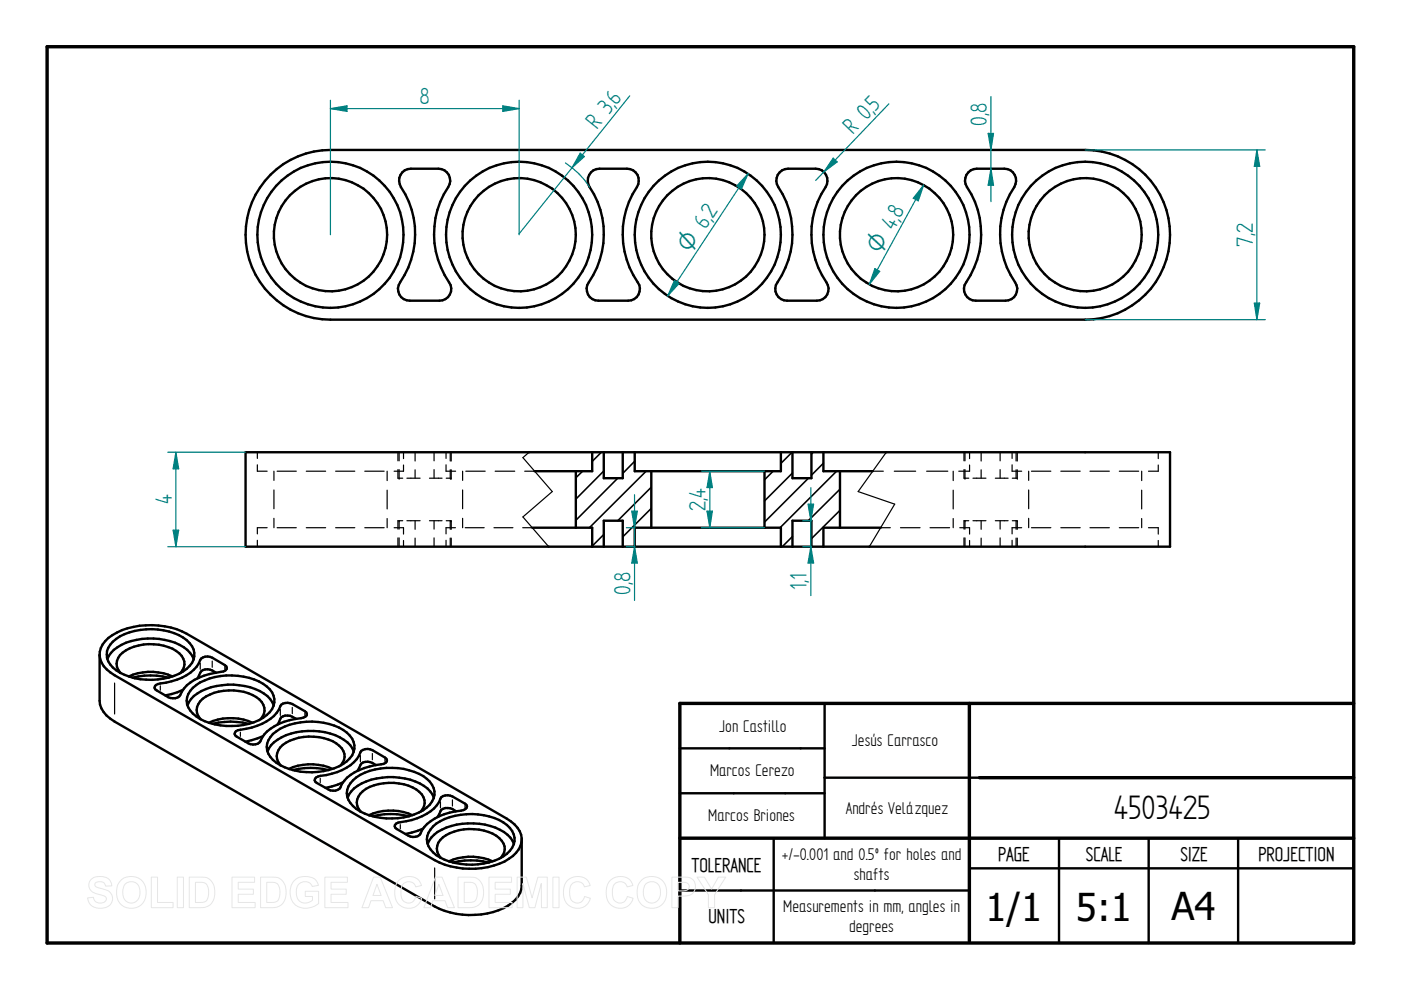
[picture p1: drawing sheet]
<svg xmlns="http://www.w3.org/2000/svg" width="297mm" height="210mm" viewBox="0 0 297 210" stroke-linecap="round" stroke-linejoin="round" font-family="sans-serif">
<path d="M10 9.9h277v190h-277zM205.5 149.1v50.5M287 149.1h-142.9v50.8M144.1 177.7h142.9M207.6 164.9h79.4" fill="none" stroke="#000" stroke-width=".72"/>
<g fill="none" stroke="#000" stroke-width=".51">
<path d="M57.4 37a17.9 17.9 0 0 1 12.7-5.2h160a18 18 0 0 1 18 18 18 18 0 0 1-18 18h-160a18 18 0 0 1-16.7-11.1 18 18 0 0 1 4-19.7zM85.3 36.5l.5-.4 1.3-.3h5.9a2.5 2.5 0 0 1 2 3.9 18.2 18.2 0 0 0 .5 20.8 2.5 2.5 0 0 1-2.3 3.3h-6.3a2.47 2.47 0 0 1-2.1-3.9 18 18 0 0 0 .2-20.2 2.63 2.63 0 0 1 .3-3.2zM125.3 36.5l.5-.4 1.3-.3h5.8a2.5 2.5 0 0 1 2.1 3.9 18.2 18.2 0 0 0 .5 20.8 2.5 2.5 0 0 1-2.3 3.3h-6.3a2.47 2.47 0 0 1-2.1-3.9 18 18 0 0 0 .2-20.2 2.63 2.63 0 0 1 .3-3.2zM165.3 36.5l.5-.4 1.3-.3h5.8a2.53 2.53 0 0 1 2.1 3.9 18.3 18.3 0 0 0 .5 20.8 2.45 2.45 0 0 1-2.3 3.3h-6.3a2.47 2.47 0 0 1-2.1-3.9 18 18 0 0 0 .2-20.2 2.47 2.47 0 0 1 .3-3.2zM205.3 36.5l.5-.4 1.3-.3h5.8a2.53 2.53 0 0 1 2.2 3.9 18.3 18.3 0 0 0 .4 20.8 2.45 2.45 0 0 1-2.3 3.3h-6.3a2.47 2.47 0 0 1-2.1-3.9 18 18 0 0 0 .2-20.2 2.47 2.47 0 0 1 .3-3.2zM52.1 95.9h196v20h-196zM122.1 99.9v12M125.6 95.9v4h-12.3M128 95.9v5.5h4v-5.5M134.6 95.9v4h31v-4M138.1 99.9v12M162.1 99.9v12"/>
<path d="M168 95.9v5.5h4v-5.5M174.6 95.9v4h10.4M178.1 99.9v12M112.9 111.9h12.7v4M128 115.9v-5.5h4v5.5M134.6 115.9v-4h31v4M168 115.9v-5.5h4v5.5M186.7 111.9h-12.1v4M144.1 158.7h30.7M174.8 149.1v28.6M144.1 168.2h30.7M164 177.7v22.2"/>
<path d="M207.6 164.9h-32.8M224.5 177.7v22.2M243.5 177.7v22.2M262.5 177.7v22.2M144.1 188.8h61.4M205.5 184.1h81.5"/>
<circle cx="70.1" cy="49.8" r="15.5"/>
<circle cx="70.1" cy="49.8" r="12"/>
<circle cx="110.1" cy="49.8" r="15.5"/>
<circle cx="110.1" cy="49.8" r="12"/>
<circle cx="150.1" cy="49.8" r="15.5"/>
<circle cx="150.1" cy="49.8" r="12"/>
<circle cx="190.1" cy="49.8" r="15.5"/>
<circle cx="190.1" cy="49.8" r="12"/>
<circle cx="230.1" cy="49.8" r="12"/>
<circle cx="230.1" cy="49.8" r="15.5"/>
</g>
<g fill="none" stroke="#000" stroke-width=".34">
<path d="M123.5 99.9l-1.4 1.4M127.5 95.9l-1.9 1.9M128 99.9l-5.9 5.9M134.6 97.8l-2.6 2.6M137 99.9l-12 12M163.9 99.9l-1.8 1.8M167.9 95.9l-2.3 2.4M172.4 95.9l-.4 .4M174.6 98.2l-2.6 2.6M177.4 99.9l-12 12M128 113.3l-2.4 2.5M131 101.4l-8.9 8.9"/>
<path d="M134.6 115.8l-.2 .1M138.1 107.8l-6.1 6M138.1 103.3l-7.1 7.1M168 100.3l-5.9 5.9M168 113.7l-2.1 2.2M171.4 101.4l-9.3 9.3M178.1 103.7l-6.7 6.7M178.1 108.2l-6.1 6"/>
</g>
<g fill="none" stroke="#000" stroke-width=".25">
<path d="M54.6 98.6v1.3h2M54.6 95.9v1.3M58.1 99.9v2M58.8 99.9h4M64.9 99.9h4.1M71.2 99.9h4M77.3 99.9h4.1M82.1 99.9v2M84.4 99.6l.1 1.8M84.4 95.9v1.8M84.6 95.9v1.8M84.6 99.6v1.8"/>
<path d="M85.6 98.6v1.3h-2M85.6 95.9v1.3M88 95.9v1.8M88 99.6v1.8M92 95.9v1.8M92 99.6v1.8M94.6 98.6v1.3h2M94.6 95.9v1.3M95.5 99.6v1.8h-.9M95.5 95.9v1.8M95.7 95.9v1.8M95.7 99.6v1.8"/>
<path d="M98.1 99.9v2M98.8 99.9h4.1M105 99.9h4.1M111.2 99.9h2.1M112.2 95.9l-1.3 1.1 6.2 7.2-6.2 5.4 5.4 6.3M185 99.9h2.3M187.9 95.9l-6 8.3 7.8 2.7-5.4 9M189.6 99.9h4.5M196.5 99.9h4.5M202.1 99.9v2M204.4 99.6l.1 1.8M204.4 95.9v1.8"/>
<path d="M204.6 95.9v1.8M204.6 99.6v1.8M205.6 98.6v1.3h-2.3M205.6 95.9v1.3M208 95.9v1.8M208 99.6v1.8M212 95.9v1.8M212 99.6v1.8M214.6 98.6v1.3h2M214.6 95.9v1.3M215.4 95.9v1.8M215.4 99.6v1.8"/>
<path d="M215.7 95.9v1.8M215.7 99.6v1.8M218.1 99.9v2M218.7 99.9h4.1M224.9 99.9h4.1M231.1 99.9h4.1M237.3 99.9h4.1M242.1 99.9v2M245.6 98.6v1.3h-2.1M245.6 95.9v1.3M54.6 114.6v1.3M56.6 111.9h-2v1.3"/>
<path d="M58.1 103.9v4M58.1 109.9v2M58.8 111.9h4M64.9 111.9h4.1M71.2 111.9h4M77.3 111.9h4.1M82.1 103.9v4M82.1 109.9v2M83.6 111.9h2v1.3M84.4 114v1.9M84.5 110.4l-.1 1.8M84.6 101.4h.1"/>
<path d="M84.6 110.4h.8M84.6 101.4h.8M84.6 110.4h.1M84.6 110.4v1.8M84.6 114v1.9M85.6 114.6v1.3M86.3 110.4h2.8M86.3 101.4h2.8M88 110.4v1.8M88 114.1v1.8M91.1 110.4h2.6M92 110.4v1.8"/>
<path d="M92 114v1.9M93.7 101.4h-2.6M94.6 114.6v1.3M94.6 110.4h.9v1.8M95.5 114.1v1.8M95.5 101.4h.1M95.5 110.4h.1M95.7 101.4h.1M95.7 110.4h.1M95.7 110.4v1.8M95.7 114.1v1.8M96.6 111.9h-2v1.3"/>
<path d="M98.1 103.9v4M98.1 109.9v2M98.6 111.9h4.1M104.7 111.9h4.1M110.8 111.9h2.1M186.7 111.9h2.1M190.9 111.9h4.2M197.2 111.9h4.1M202.1 103.9v4M202.1 109.9v2M203.5 111.9h2.1v1.3M204.4 114v1.9"/>
<path d="M204.5 110.4l-.1 1.8M204.6 110.4v1.8M204.6 114v1.9M204.6 110.4h.1M204.6 110.4h.8M204.6 101.4h.1M204.6 101.4h.8M205.6 114.6v1.3M206.3 110.4h2.7M206.3 101.4h2.7M208 110.4v1.8M208 114.1v1.8"/>
<path d="M211 110.4h2.7M211 101.4h2.7M212 110.4v1.8M212 114v1.9M214.6 114.6v1.3M214.6 110.4h.9M214.6 101.4h.9M215.4 110.4v1.8M215.4 114.1v1.8M215.7 110.4v1.8M215.7 114.1v1.8M215.7 110.4h.1"/>
<path d="M215.7 101.4h.1M216.6 111.9h-2v1.3M218.1 103.9v4M218.1 109.9v2M218.7 111.9h4.1M224.9 111.9h4.1M231.1 111.9h4.1M237.3 111.9h4.1M242.1 103.9v4M242.1 109.9v2M243.5 111.9h2.1v1.3M245.6 114.6v1.3"/>
</g>
<path d="M230.1 31.8h38.2M266.5 31.8l.6 3.5h-1.2zM230.1 67.8h38.2" fill="none" stroke="#008080" stroke-width=".25"/>
<path d="M266.5 31.8l.6 3.5h-1.2z" fill="#008080"/>
<path d="M265.9 64.3h1.2l-.6 3.5z" fill="none" stroke="#008080" stroke-width=".25"/>
<path d="M265.9 64.3h1.2l-.6 3.5z" fill="#008080"/>
<path d="M195.8 39.2l-11.5 21.1M266.5 31.8v36M185.5 56.9l1 .6-2.2 2.8z" fill="none" stroke="#008080" stroke-width=".25"/>
<path d="M185.5 56.9l1 .6-2.2 2.8z" fill="#008080"/>
<path d="M195.8 39.2l-1.1 3.4-1.1-.6z" fill="none" stroke="#008080" stroke-width=".25"/>
<path d="M195.8 39.2l-1.1 3.4-1.1-.6z" fill="#008080"/>
<path d="M158.6 36.8l-17 25.9M143 59.5l1 .6-2.4 2.6z" fill="none" stroke="#008080" stroke-width=".25"/>
<path d="M143 59.5l1 .6-2.4 2.6z" fill="#008080"/>
<path d="M158.6 36.8l-1.4 3.3-1-.7z" fill="none" stroke="#008080" stroke-width=".25"/>
<path d="M158.6 36.8l-1.4 3.3-1-.7z" fill="#008080"/>
<path d="M70.1 23l3.5-.6v1.2zM70.1 21.3v28.5M110.1 21.3v28.5" fill="none" stroke="#008080" stroke-width=".25"/>
<path d="M70.1 23l3.5-.6v1.2z" fill="#008080"/>
<path d="M106.6 22.4l3.5 .6-3.5 .6z" fill="none" stroke="#008080" stroke-width=".25"/>
<path d="M106.6 22.4l3.5 .6-3.5 .6z" fill="#008080"/>
<path d="M70.1 23h40M119.9 34.5a17.1 17.1 0 0 1 5.1 5.2M123 32.5l.9 .7-2.6 2.4zM133.5 20.3l-23.5 29.3" fill="none" stroke="#008080" stroke-width=".25"/>
<path d="M123 32.5l.9 .7-2.6 2.4z" fill="#008080"/>
<path d="M176.7 33.5l.8 .8-2.8 2.1zM188.5 22l-15.6 16.3" fill="none" stroke="#008080" stroke-width=".25"/>
<path d="M176.7 33.5l.8 .8-2.8 2.1z" fill="#008080"/>
<path d="M210.1 35.8l.5 3.5h-1.1z" fill="none" stroke="#008080" stroke-width=".25"/>
<path d="M210.1 35.8l.5 3.5h-1.1z" fill="#008080"/>
<path d="M209.5 28.3h1.1l-.5 3.5z" fill="none" stroke="#008080" stroke-width=".25"/>
<path d="M209.5 28.3h1.1l-.5 3.5z" fill="#008080"/>
<path d="M210.1 20.5v22.3M35.6 95.9h16.5M37.3 95.9l.6 3.5h-1.2zM35.6 115.9h16.5" fill="none" stroke="#008080" stroke-width=".25"/>
<path d="M37.3 95.9l.6 3.5h-1.2z" fill="#008080"/>
<path d="M36.7 112.4h1.2l-.6 3.5z" fill="none" stroke="#008080" stroke-width=".25"/>
<path d="M36.7 112.4h1.2l-.6 3.5z" fill="#008080"/>
<path d="M37.3 95.9v20M148.7 99.9h13.4M150.5 99.9l.5 3.5h-1.1zM148.7 111.9h13.4" fill="none" stroke="#008080" stroke-width=".25"/>
<path d="M150.5 99.9l.5 3.5h-1.1z" fill="#008080"/>
<path d="M149.9 108.4h1.1l-.5 3.5z" fill="none" stroke="#008080" stroke-width=".25"/>
<path d="M149.9 108.4h1.1l-.5 3.5z" fill="#008080"/>
<path d="M150.5 99.9v12M170.2 115.9h1.8M170.2 110.4h1.8M171.9 115.9l.6 3.5h-1.2z" fill="none" stroke="#008080" stroke-width=".25"/>
<path d="M171.9 115.9l.6 3.5h-1.2z" fill="#008080"/>
<path d="M171.3 106.9h1.2l-.6 3.5z" fill="none" stroke="#008080" stroke-width=".25"/>
<path d="M171.3 106.9h1.2l-.6 3.5z" fill="#008080"/>
<path d="M132.8 115.9h1.8M132.8 111.9h1.8M134.5 115.9l.6 3.5h-1.2zM171.9 103.4v22.9" fill="none" stroke="#008080" stroke-width=".25"/>
<path d="M134.5 115.9l.6 3.5h-1.2z" fill="#008080"/>
<path d="M133.9 108.4h1.2l-.6 3.5z" fill="none" stroke="#008080" stroke-width=".25"/>
<path d="M133.9 108.4h1.2l-.6 3.5z" fill="#008080"/>
<path d="M134.5 104.9v22.4" fill="none" stroke="#008080" stroke-width=".25"/>
<g fill="none" stroke="#000" stroke-width=".51">
<path d="M21.1 138.8v9.8a5.6 5.6 0 0 0 3.2 4.4l67.9 39.2a16.8 16.8 0 0 0 15.6-.2 5.4 5.4 0 0 0 2.8-4.3v-9.7M23 135.3a16.2 16.2 0 0 1 15.6-1.4l68.8 39.7a5.3 5.3 0 0 1 3.2 5 7.4 7.4 0 0 1-5.9 4.9 16.8 16.8 0 0 1-12.5-1.1l-67.9-39.2a5.2 5.2 0 0 1-3.1-5 5 5 0 0 1 1.8-2.9zM23.9 136.1a12.4 12.4 0 0 1 9.6-2.6 9.4 9.4 0 0 1 7.2 3.5 3.6 3.6 0 0 1-1.1 4.8 13.9 13.9 0 0 1-15 .3 3.7 3.7 0 0 1-.7-6zM41.1 139.7a7.5 7.5 0 0 0-6.2-4 13.6 13.6 0 0 0-10.8 2.1l-1 1.3-.3 .6M25.6 142.7a2.96 2.96 0 0 1 1.1-4.8 10.9 10.9 0 0 1 10.6 .1 2.89 2.89 0 0 1 1 4.7M27.3 143.4a11.4 11.4 0 0 1 9.3 0M33.1 145.2l.4-.2a13.4 13.4 0 0 0 7.6-3l1.1-1.4a1.84 1.84 0 0 1 2.8-1.2l2.7 1.6 .4 .6a1.06 1.06 0 0 1-1.2 .9 12 12 0 0 0-7.9 3.5l-.4 .6a1.89 1.89 0 0 1-2.9 1.2l-2.8-1.7-.1-.3zM35.7 143.7a15.8 15.8 0 0 0-7.6 0M38.8 146.3l-1.2 .5-2.6 .6M40.9 145.8a12.2 12.2 0 0 1 9.6-2.5 9.6 9.6 0 0 1 7.2 3.5 3.6 3.6 0 0 1-1.1 4.8 12.7 12.7 0 0 1-9.9 2.2 8.6 8.6 0 0 1-6.8-3.8 3.5 3.5 0 0 1 1-4.2zM42.5 152.5a2.96 2.96 0 0 1 1.2-4.8 10.8 10.8 0 0 1 11.3 .6 2.77 2.77 0 0 1 .2 4.2M44.3 153.2a11.4 11.4 0 0 1 9.2 0"/>
<path d="M45.8 142.6a2.48 2.48 0 0 0-3.1-.3l-.8 1.5M50 155l.5-.2a13.7 13.7 0 0 0 7.6-3 6.1 6.1 0 0 0 1.5-2.4 2.23 2.23 0 0 1 2.4-.1l2.6 1.5 .5 .6a1.14 1.14 0 0 1-1.3 .9 11.7 11.7 0 0 0-7.8 3.4l-.5 .8a1.86 1.86 0 0 1-2.8 1.1l-2.8-1.7-.2-.3zM52.7 153.5a15.8 15.8 0 0 0-7.6 0M55.7 156.1l-3.7 1.2M57.9 155.6a13.4 13.4 0 0 1 11.9-2.1 7.3 7.3 0 0 1 5.2 3.8 3.9 3.9 0 0 1-2.2 4.7 14.1 14.1 0 0 1-14.2-.3 3.7 3.7 0 0 1-.7-6.1zM58 149.6a7.6 7.6 0 0 0-6.1-4.1 13.6 13.6 0 0 0-10.8 2.1l-1.1 1.3-.3 .7M62.8 152.4a2.71 2.71 0 0 0-3.2-.3l-.8 1.5M75 159.3a6.3 6.3 0 0 0-3.9-3.4 14.6 14.6 0 0 0-12.3 .9 4.7 4.7 0 0 0-2.1 2.5M59.5 162.3a2.98 2.98 0 0 1 1.1-4.8 11 11 0 0 1 10.7 .1 2.97 2.97 0 0 1 1.3 4.1l-.4 .6M61.3 163a11.3 11.3 0 0 1 9.2 0M67 164.8l.4-.2a13.4 13.4 0 0 0 7.7-3 6.1 6.1 0 0 0 1.5-2.4 2.23 2.23 0 0 1 2.3-.2l2.7 1.6 .4 .6a1.06 1.06 0 0 1-1.2 .9 12 12 0 0 0-7.8 3.5l-.5 .6a1.83 1.83 0 0 1-2.9 1.2l-2.8-1.7-.1-.3zM69.7 163.3a15.8 15.8 0 0 0-7.6 0"/>
<path d="M72.7 165.9l-1.1 .5-2.6 .6M74.8 165.4a12.2 12.2 0 0 1 9.6-2.5 11.3 11.3 0 0 1 6.7 2.8 3.6 3.6 0 0 1-.6 5.5 14 14 0 0 1-15 .3 3.8 3.8 0 0 1-1.6-4.7zM76.5 172.1a2.77 2.77 0 0 1 .4-4.3 10.6 10.6 0 0 1 12 .1 2.73 2.73 0 0 1 .3 4.2M78.2 172.8a11.4 11.4 0 0 1 9.3 0M79.7 162.2a2.25 2.25 0 0 0-3.3 0l-.6 1.2M84 174.6l.4-.2a13.7 13.7 0 0 0 7.6-3 6.1 6.1 0 0 0 1.6-2.4 2.23 2.23 0 0 1 2.3-.1l2.7 1.5 .4 .5a1.21 1.21 0 0 1-1.2 1 11.7 11.7 0 0 0-7.8 3.4l-.6 .8a1.83 1.83 0 0 1-2.8 1.1l-2.8-1.7-.1-.6zM86.7 173.1a15.8 15.8 0 0 0-7.7 0M89.7 175.7l-1.1 .4-2.6 .7M91.8 175.2a13.4 13.4 0 0 1 11.9-2.1 7.3 7.3 0 0 1 5.2 3.8 3.9 3.9 0 0 1-2.2 4.7 14.2 14.2 0 0 1-14.2-.3 3.8 3.8 0 0 1-1.7-4.7zM92 169.2a7.6 7.6 0 0 0-6.2-4.1 13.6 13.6 0 0 0-10.7 2.1l-1.1 1.2-.3 .8M96.7 172a2.64 2.64 0 0 0-3.1-.3l-.9 1.5M109 178.9a6.3 6.3 0 0 0-4-3.4 14.9 14.9 0 0 0-12.3 .9 5.2 5.2 0 0 0-2 2.5"/>
<path d="M93.5 181.9a2.98 2.98 0 0 1 1.1-4.8 11 11 0 0 1 10.6 .1 2.97 2.97 0 0 1 1.4 4.1l-.4 .6M96 182.9a15.8 15.8 0 0 1 7.6 0M104.4 182.6a11.4 11.4 0 0 0-9.2 0"/>
</g>
<g fill="none" stroke="#000" stroke-width=".25">
<path d="M24.3 144.8v6.6M34 145.4v.9M42.5 140.6v1.3M45 140.2v1.3M47.7 141.3v.6M51 155.2v.9M59.4 150.4v1.3M62 150v1.3M64.6 151.1v.6M78.9 159.8v1.3M67.9 165v.9M76.4 160.2v1.3"/>
<path d="M81.6 160.9v.6M84.9 174.8v.9M93.4 170v1.3M95.9 169.6v1.3M98.6 170.7v.6M92.2 184v6.6"/>
</g>
<g fill="none" stroke="#e6e6e6" stroke-width=".21">
<path d="M19.3 186.5a3.1 3.1 0 0 1 4 .2l.4 1.1-1.3 .1a1.28 1.28 0 0 0-1-1 1.28 1.28 0 0 0-1.3 .5v.4a5.6 5.6 0 0 0 2.5 .9 1.98 1.98 0 0 1 1.2 2.4 1.98 1.98 0 0 1-2.2 1.5 2.48 2.48 0 0 1-3-2.2l1.2-.2a1.44 1.44 0 0 0 1.3 1.3 1.44 1.44 0 0 0 1.5-.9 1.18 1.18 0 0 0-1.4-.9 2.36 2.36 0 0 1-2.4-2l.1-.7zM25.8 186.5a3.3 3.3 0 0 1 3.9-.1 3.3 3.3 0 0 1 1.2 3.8 3.2 3.2 0 0 1-3.8 2.3 3.2 3.2 0 0 1-2.4-3.8 3 3 0 0 1 1.1-2.2zM26.5 187.5a1.87 1.87 0 0 1 2.2-.4 1.87 1.87 0 0 1 1 2.1 1.87 1.87 0 0 1-1.8 2.3 1.87 1.87 0 0 1-1.9-2.3l.1-.8zM32.1 186h1.3v5.3h3.3v1.1h-4.6zM37.6 186h1.3v6.4h-1.3zM40.1 186h2.4a2.79 2.79 0 0 1 3 3.3 2.79 2.79 0 0 1-2.9 3.1h-2.5zM41.4 187.1a2.64 2.64 0 0 1 2.5 .5 3.3 3.3 0 0 1-.3 3.5l-.8 .2h-1.4zM49.2 186h4.8v1.1h-3.5v1.4h3.2v1.1h-3.2v1.7h3.6v1.1h-4.9zM55.2 186h2.4a2.79 2.79 0 0 1 3.1 3.3 2.79 2.79 0 0 1-3 3.1h-2.5zM56.6 187.1a2.64 2.64 0 0 1 2.4 .5 3.3 3.3 0 0 1-.3 3.5l-.8 .2h-1.3zM62.3 186.8a3.6 3.6 0 0 1 4.6-.2l.6 1.1-1.3 .3a1.8 1.8 0 0 0-2.2-1 1.8 1.8 0 0 0-1.2 2.1 2.01 2.01 0 0 0 1.1 2.2 2.01 2.01 0 0 0 2.3-.4v-.8h-1.5v-1.1h2.9v2.6a3.8 3.8 0 0 1-5.5-.3 4 4 0 0 1 .2-4.5zM68.9 186h4.8v1.1h-3.5v1.4h3.2v1.1h-3.2v1.7h3.6v1.1h-4.9z"/>
<path d="M79.2 186h1.4l2.6 6.4h-1.4l-.6-1.4h-2.5l-.6 1.4h-1.4zM79.9 187.5l.9 2.4h-1.7zM84.5 186.7a2.87 2.87 0 0 1 4.9 1l-1.3 .3a1.6 1.6 0 0 0-1.8-1 1.6 1.6 0 0 0-1.3 1.7 2.19 2.19 0 0 0 1.3 2.7 1.55 1.55 0 0 0 1.9-1.3l1.2 .4a2.93 2.93 0 0 1-3.4 2 2.93 2.93 0 0 1-2.3-3.3v-.6a3.2 3.2 0 0 1 .8-1.9zM92.3 186h1.4l2.6 6.4h-1.4l-.5-1.4h-2.6l-.5 1.4h-1.4zM93 187.5l.9 2.4h-1.7zM97.1 186h2.4a2.79 2.79 0 0 1 3 3.3 2.79 2.79 0 0 1-2.9 3.1h-2.5zM98.4 187.1a2.64 2.64 0 0 1 2.4 .5 3.3 3.3 0 0 1-.2 3.5l-.9 .2h-1.3zM103.7 186h4.8v1.1h-3.5v1.4h3.2v1.1h-3.2v1.7h3.6v1.1h-4.9zM109.6 186h2l1.2 4.4 1.2-4.4h2v6.4h-1.2v-5.1l-1.4 5.1h-1.2l-1.3-5.1v5.1h-1.3zM117.2 186h1.3v6.4h-1.3zM120.3 186.7a2.87 2.87 0 0 1 4.8 1l-1.2 .3a1.6 1.6 0 0 0-1.9-1 1.6 1.6 0 0 0-1.2 1.7 2.19 2.19 0 0 0 1.3 2.7 1.55 1.55 0 0 0 1.8-1.3l1.3 .4a2.93 2.93 0 0 1-3.5 2 2.93 2.93 0 0 1-2.2-3.3v-.6a3.2 3.2 0 0 1 .8-1.9zM129.3 186.7a2.87 2.87 0 0 1 4.9 1l-1.2 .3a1.6 1.6 0 0 0-1.9-1 1.6 1.6 0 0 0-1.3 1.7 2.19 2.19 0 0 0 1.3 2.7 1.55 1.55 0 0 0 1.9-1.3l1.2 .4a2.93 2.93 0 0 1-3.4 2 2.93 2.93 0 0 1-2.3-3.3l.1-.6a3.2 3.2 0 0 1 .7-1.9z"/>
<path d="M136.2 186.5a3.3 3.3 0 0 1 3.9-.1 3.3 3.3 0 0 1 1.1 3.8 3.2 3.2 0 0 1-3.7 2.3 3.2 3.2 0 0 1-2.4-3.8 3 3 0 0 1 1.1-2.2zM136.9 187.5a1.87 1.87 0 0 1 2.2-.4 1.87 1.87 0 0 1 .9 2.1 1.87 1.87 0 0 1-1.8 2.3 1.87 1.87 0 0 1-1.8-2.3l.1-.8zM142.4 186h2.1a2.5 2.5 0 0 1 2.7 1 2.08 2.08 0 0 1-.1 2.2 2.08 2.08 0 0 1-2.1 .8h-1.2v2.4h-1.4zM143.8 187.1h.6a1.28 1.28 0 0 1 1.7 .9 1.22 1.22 0 0 1-1.6 .9h-.7zM147.8 186h1.5l1.6 2.5 1.4-2.5h1.6l-2.4 3.7v2.7h-1.3v-2.7z"/>
</g>
<g font-size="8.1">
<text x="236.2" y="173.7">4503425</text>
<text x="208.9" y="195.3">1/1</text>
<text x="228.1" y="195.3">5:1</text>
<text x="248.4" y="195.1">A4</text>
</g>
<g font-size="5.6" fill="#008080">
<text x="88.9" y="22.1">8</text>
<text x="130.7" y="22.4" transform="rotate(-51 130.7 22.4)">6</text>
<text x="185.6" y="23.7" transform="rotate(-46 185.6 23.7)">5</text>
<text x="126.6" y="27.6" transform="rotate(-51 126.6 27.6)">R 3,</text>
<text x="180.8" y="28.7" transform="rotate(-46 180.8 28.7)">R 0,</text>
<text x="209.2" y="26.6" transform="rotate(-90 209.2 26.6)">0,8</text>
<text x="151.2" y="46.5" transform="rotate(-57 151.2 46.5)">2</text>
<text x="190.9" y="46.5" transform="rotate(-61 190.9 46.5)">8</text>
<text x="265.6" y="52.3" transform="rotate(-90 265.6 52.3)">7,2</text>
<text x="36.4" y="106.9" transform="rotate(-90 36.4 106.9)">4</text>
<text x="149.6" y="108.3" transform="rotate(-90 149.6 108.3)">2,4</text>
<text x="171" y="125.1" transform="rotate(-90 171 125.1)">1,1</text>
<text x="133.6" y="126.1" transform="rotate(-90 133.6 126.1)">0,8</text>
</g>
<g font-size="5.4" fill="#008080">
<text x="146.3" y="53.8" transform="rotate(-57 146.3 53.8)">O 6,</text>
<text x="186.7" y="54.1" transform="rotate(-61 186.7 54.1)">O 4,</text>
</g>
<g font-size="4.8">
<text x="146.6" y="184.8">TOLERANCE</text>
<text x="211.6" y="182.5">PAGE</text>
<text x="230.2" y="182.5">SCALE</text>
<text x="250.3" y="182.5">SIZE</text>
<text x="266.8" y="182.5">PROJECTION</text>
<text x="150.2" y="195.8">UNITS</text>
</g>
<g font-size="4.1">
<text x="152.5" y="155.1">Jon Castillo</text>
<text x="180.6" y="158.2">Jesús Carrasco</text>
<text x="150.5" y="164.5">Marcos Cerezo</text>
<text x="179.3" y="172.6">Andrés Velázquez</text>
<text x="150.2" y="174.1">Marcos Briones</text>
<text x="165.8" y="182.4">+/-0.001 and 0.5º for holes and</text>
<text x="181" y="186.6">shafts</text>
<text x="166.1" y="193.5">Measurements in mm, angles in</text>
<text x="180" y="197.6">degrees</text>
</g>
</svg>
